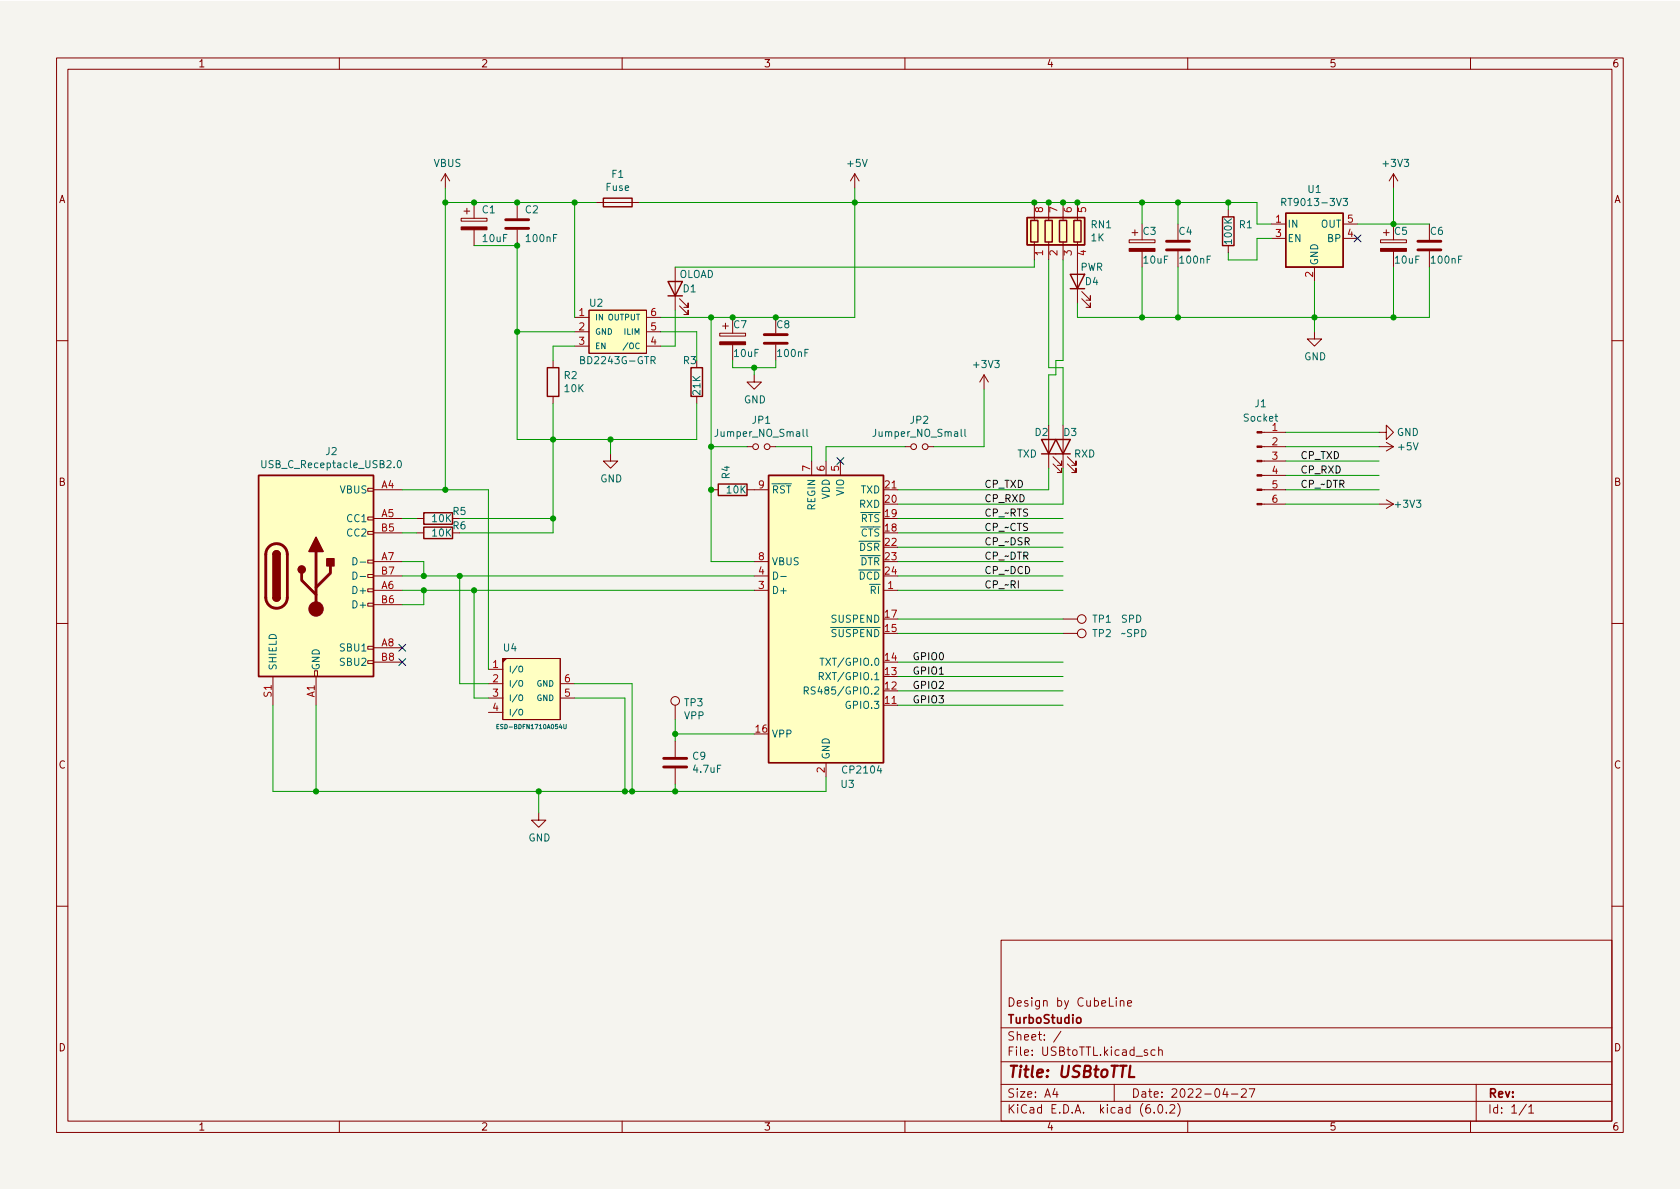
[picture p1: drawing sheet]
<svg xmlns="http://www.w3.org/2000/svg" width="297mm" height="210mm" viewBox="0 0 297 210" stroke-linecap="round" stroke-linejoin="round" font-family="sans-serif">
<path d="M0 .2h297v210.1h-297z" fill="#f5f4ef" stroke="#f5f4ef" stroke-width=".18"/>
<g fill="none" stroke="#840000" stroke-width=".18">
<path d="M10 10.2h277v190.1h-277zM12 12.2h273v186.1h-273zM60 10.2v2M110 10.2v2M160 10.2v2M210 10.2v2M260 10.2v2M78.7 30.7l-.7 1.3M78.7 30.7v2.6M78.7 30.7l.8 1.3M81.5 38.6h4.6v.5h-4.6zM82 37.3h1.1"/>
<path d="M82.5 36.8v1M83.8 35.8v2.8M91.4 35.8v2.8M105.4 35.8h7.6M151.1 30.7l-.7 1.3M151.1 30.7v2.6M151.1 30.7l.8 1.3M182.9 35.8v3.2M185.4 35.8v3.2M188 35.8v3.2M190.5 35.8v3.2M201.9 39.6v2.8"/>
<path d="M208.3 39.6v2.8M217.2 37.1v1.2M224.8 39.6h2.5M237.5 39.6h2.5M246.4 30.7l-.8 1.3M246.4 30.7v2.6M246.4 39.6v2.8M246.4 30.7l.7 1.3M252.7 39.6v2.8M83.8 40.6v2.8M91.4 40.6v2.8M101.6 56.1h2.5"/>
<path d="M101.6 58.7h2.5M104.1 54.9h10.2v7.6h-10.2zM114.3 56.1h2.5M114.3 58.7h2.5M119.4 47.2v7.7M120.1 54.1l1.6 1.5v-.7v.7h-.8M120.1 52.8l1.6 1.6v-.8v.8h-.8M127.3 58.9h4.5v.5h-4.5zM127.8 57.7h1M128.3 57.1v1.1M129.5 56.1v2.8M137.2 56.1v2.8"/>
<path d="M182.9 42.8v3.2M185.4 42.8v3.2M188 42.8v3.2M190.5 42.8v10.8M191.3 52.8l1.5 1.6v-.8v.8h-.8M191.3 51.6l1.5 1.5v-.8v.8h-.8M199.6 42.4h4.6v.5h-4.6zM200.2 41.1h1M200.7 40.6v1.1M201.9 44.4v2.8M208.3 44.4v2.8M217.2 43.4v1.3"/>
<path d="M224.8 42.2h2.5M232.4 58.7v1.2h1.3l-1.3 1.3-1.3-1.3h1.3M232.4 47.2v2.6M237.5 42.2h2.5M244.1 42.4h4.6v.5h-4.6zM244.6 41.1h1M245.1 40.6v1.1M246.4 44.4v2.8M252.7 44.4v2.8M10 60.2h2M97.8 63.7v1.3M97.8 70.1v1.3"/>
<path d="M101.6 61.2h2.5M114.3 61.2h2.5M123.2 70.1v1.3M129.5 61v2.7M132.1 79h1M133.3 66.3v1.3h1.3l-1.3 1.2-1.2-1.2h1.2M136.1 79h1.1M137.2 61v2.7M160 79h1M164.1 79h1M174 66.3l-.8 1.3M174 66.3v2.5"/>
<path d="M174 66.3l.8 1.3M185.4 75.2v7.6M188 75.2v7.6M223.1 79h4.2M223.1 76.4h4.2M243.8 76.4h1.3v-1.2l1.3 1.2-1.3 1.3v-1.3M243.8 79h2.6M245.1 78.2l1.3 .8M246.4 79l-1.3 .8M285 60.2h2M65 99.1h1v.5h-1zM65 94h1v.5h-1z"/>
<path d="M65 91.4h1v.5h-1zM65 86.4h1v.5h-1zM66 86.6h5.1M66 91.7h5.1M66 99.3h5.1M66 94.2h5.1M73.7 91.7h1.2M73.7 94.2h1.2M107.9 80.3v1.2h1.3l-1.3 1.3-1.2-1.3h1.2M125.7 86.6h1.3M132.1 86.6h3.8M133.3 99.3h2.6"/>
<path d="M143.5 81.5v2.6M146 81.5v2.6M148.6 81.5v2.6M156.2 86.6h2.5M186.2 82l1.5 1.6v-.8v.8h-.8M186.2 80.8l1.5 1.5v-.8v.8h-.8M188.7 82l1.5 1.6v-.8v.8h-.7M188.7 80.8l1.5 1.5v-.8v.8h-.7M223.1 86.6h4.2M223.1 89.1h4.2M223.1 84.1h4.2M223.1 81.5h4.2"/>
<path d="M243.8 89.1h2.6M245.1 88.4l1.3 .7M246.4 89.1l-1.3 .8M10 110.2h2M48.3 119.6v5.1M55.6 118.6h.5v1h-.5zM55.9 119.6v5.1M65 116.8h1v.5h-1zM65 114.3h1v.5h-1zM65 106.7h1v.5h-1zM65 104.1h1v.5h-1zM65 101.6h1v.5h-1z"/>
<path d="M66 104.4h5.1M66 114.5h5.1M66 106.9h5.1M66 101.8h5.1M66 117.1h5.1M86.4 118.4h2.5M88.9 116.5h10.2v10.7h-10.2zM133.3 104.4h2.6M133.3 101.8h2.6M156.2 104.4h2.5M188 109.5h2.5M188 112h2.5"/>
<path d="M285 110.2h2M86.4 120.9h2.5M86.4 123.4h2.5M86.4 126h2.5M99.1 120.9h2.5M99.1 123.4h2.5M119.4 124.7v2.5M119.4 131.1v2.8M119.4 135.9v2.8M146 134.9v2.5M156.2 124.7h2.5M95.2 143.8v1.2h1.3l-1.3 1.3-1.2-1.3h1.2"/>
<path d="M10 160.2h2M177 166.3h108v32h-108zM198.1 177.1l.2-.2 .3 .1 .1 .9M198.1 176.9v1M199.4 177.4l.7-.1-.1-.3-.4-.1-.2 .2v.8h.6M285 160.2h2M60 198.3v2M110 198.3v2M160 198.3v2M177 194.8h108M177 191.8h108M177 187.8h108"/>
<path d="M177 181.8h108M186.5 192.5l-.4 1h1M186.9 193v1M187.6 182.4l-1.3 1.9M197 191.8v3M202.9 185.7l-.4-.1-.2 .2 .1 .3 .5 .1v.4h-.6M204.1 196.7v.1M204.2 185.7l-.4-.1-.3 .3v.4l.1 .3h.6M204.9 185.8l.2-.2 .3 .1 .1 .9M204.9 185.1v1.5M204.9 195.4l.2-.1a.81 .81 0 0 1 .6 .7 .81 .81 0 0 1-.3 .8h-.2a.81 .81 0 0 1-.6-.6 .81 .81 0 0 1 .3-.8zM206.2 196.7v.1"/>
<path d="M206.9 195.5l.5-.2 .2 .2 .1 .3-.9 1h.9M208.2 195.1a1.72 1.72 0 0 1 0 2.3M210 198.3v2M216.6 192.5l-.4 1h.9M216.9 193v1M217.7 193.5h1.2M219.5 192.7l.6-.2 .2 .2 .1 .3-1 1h1M220.9 192.5h1l-.7 1.5M260 198.3v2M261 191.8v6.5M269.9 195.3l-1.3 1.9M270.3 195.8l.4-.5v1.5"/>
<path d="M270.3 196.8h.9"/>
<circle cx="133.6" cy="79" r=".51"/>
<circle cx="135.6" cy="79" r=".51"/>
<circle cx="161.5" cy="79" r=".51"/>
<circle cx="163.6" cy="79" r=".51"/>
<circle cx="191.3" cy="112" r=".76"/>
<circle cx="191.3" cy="109.5" r=".76"/>
<circle cx="119.4" cy="123.9" r=".76"/>
</g>
<path d="M199.9 188.5l-.3 2h1" fill="none" stroke="#840000" stroke-width=".4"/>
<path d="M190.4 180.1l.2-.2 .5 .2v.5l-.1 .3h-.4l-.2-.1z" fill="none" stroke="#840000" stroke-width=".3"/>
<g fill="none" stroke="#840000" stroke-width=".25">
<path d="M106.7 35h5.1v1.6h-5.1zM181.6 38.5h10.2v4.8h-10.2zM182.2 39h1.3v3.8h-1.3zM184.8 39h1.3v3.8h-1.3zM187.3 39h1.3v3.8h-1.3zM189.9 39h1.2v3.8h-1.2zM216.2 38.3h2v5.1h-2zM227.3 37.7h10.2v9.5h-10.2zM118.1 49.8h2.5l-1.2 2.5zM118.1 52.3h2.5M189.2 48.5h2.6l-1.3 2.5zM189.2 51h2.6"/>
<path d="M96.8 65h2v5.1h-2zM122.2 65h2v5.1h-2zM184.1 77.7h2.6l-1.3 2.6zM186.7 77.7h2.5l-1.2 2.6zM45.7 84.1h20.3v35.5h-20.3zM48.3 98a.64 .64 0 0 1 .6-.6 .64 .64 0 0 1 .6 .6M74.9 93.2h5.1v2h-5.1zM74.9 90.7h5.1v2h-5.1zM127 85.6h5.1v2h-5.1zM135.9 84.1h20.3v50.8h-20.3zM184.1 80.3h5.1M48.3 105.7a.64 .64 0 0 0 .6 .6 .64 .64 0 0 0 .6-.6"/>
</g>
<g fill="none" stroke="#840000" stroke-width=".51">
<path d="M89.4 38.9h4.1M89.4 40.4h4.1M135.1 59.2h4.1M206.2 44.2h4.1M206.2 42.7h4.1M250.7 44.2h4.1M250.7 42.7h4.1M135.1 60.7h4.1M47.5 96.7a1.91 1.91 0 0 1 2.1-.4 1.91 1.91 0 0 1 1.2 1.7v7.7a1.91 1.91 0 0 1-1.9 1.9 1.91 1.91 0 0 1-1.9-1.9v-7.8l.2-.7zM55.9 97.5v10.2M53.3 101.3v1.3l2.6 2.6M58.4 100.1v1.2l-2.5 2.6"/>
<path d="M117.3 135.6h4.1M117.3 134.1h4.1"/>
</g>
<g fill="#840000" stroke="#840000" stroke-width=".18">
<path d="M81.5 40.1h4.6v.5h-4.6z"/>
<path d="M199.6 43.9h4.6v.5h-4.6z"/>
<path d="M127.3 60.4h4.5v.6h-4.5z"/>
<path d="M244.1 43.9h4.6v.5h-4.6z"/>
<path d="M222.2 89h.9v.3h-.9z"/>
<path d="M222.2 86.5h.9v.2h-.9z"/>
<path d="M222.2 83.9h.9v.3h-.9z"/>
<path d="M222.2 81.4h.9v.3h-.9z"/>
<path d="M222.2 78.9h.9v.2h-.9z"/>
<path d="M222.2 76.3h.9v.3h-.9z"/>
<path d="M88.9 116.5h.6l-.6 .6z"/>
<circle cx="55.9" cy="107.7" r="1.27"/>
</g>
<g fill="#ffffc2" stroke="#ffffc2" stroke-width=".18">
<path d="M45.7 84.1h20.3v35.5h-20.3z"/>
<path d="M181.6 38.5h10.2v4.8h-10.2z"/>
<path d="M104.1 54.9h10.2v7.6h-10.2z"/>
<path d="M227.3 37.7h10.2v9.5h-10.2z"/>
<path d="M88.9 116.5h10.2v10.7h-10.2z"/>
<path d="M135.9 84.1h20.3v50.8h-20.3z"/>
</g>
<g fill="#840000" stroke="#840000" stroke-width=".25">
<path d="M48.3 105.7h1.2a.64 .64 0 0 1-.6 .6 .64 .64 0 0 1-.6-.6z"/>
<path d="M48.3 98h1.2v7.7h-1.2z"/>
<path d="M48.4 97.6a.64 .64 0 0 1 .7-.1 .64 .64 0 0 1 .4 .5h-1.2z"/>
<path d="M55.9 95l1.2 2.5h-2.5z"/>
<path d="M57.8 98.8h1.3v1.3h-1.3z"/>
<circle cx="53.3" cy="100.7" r=".63"/>
</g>
<g fill="none" stroke="#006464" stroke-width=".18">
<path d="M226.6 35.8l.6-.1 .2-.2-.1-.3-.7-.1v1.3M237.5 35.1h.7l-.4 .5 .4 .1v.5l-.2 .2-.5-.2M111 60.6l-.8 1.3M115.1 63.7h.6l.1-.2v-.3l-.7-.1v1.2M115.4 63.7l.4 .6M142.7 75.9v1.1l.1 .2M170.6 75.9v1.1l.2 .2M46.3 81.4v1.1l.2 .2h.3l.2-.2v-1.1M62.4 98.6a.64 .64 0 0 1 .7 .6 .64 .64 0 0 1-.7 .7zM63.7 99.4h.9M70.4 81.6l.1-.2a.68 .68 0 0 1 .5 .7 .68 .68 0 0 1-.5 .6l-.1-.1-.2-.4zM62.4 101.2a.64 .64 0 0 1 .7 .6 .64 .64 0 0 1-.7 .6z"/>
<path d="M63.7 101.9h.9M91.8 117.9l.2-.1a.34 .34 0 0 1 .4 .3v.4a.34 .34 0 0 1-.3 .3 .34 .34 0 0 1-.4-.3zM136.8 101.2a.64 .64 0 0 1 .7 .6 .64 .64 0 0 1-.7 .6zM138 101.9h1M144.9 119.6l.6-.1 .1-.1-.1-.3-.6-.2v1.3M145 116.4h.7M145.2 119.6l.4 .6M145.3 116.4v1.3M152.1 101.2a.64 .64 0 0 1 .8 .6 .64 .64 0 0 1-.8 .6zM154.1 101.3a.6 .6 0 0 0-.8 .4 .6 .6 0 0 0 .6 .7l.2-.1M154.7 101.2a.64 .64 0 0 1 .7 .6 .64 .64 0 0 1-.7 .6zM87.8 128.5h.3"/>
<path d="M88.2 128.1h-.4v.8h.4M91.8 120.5l.2-.2a.34 .34 0 0 1 .4 .4v.3a.34 .34 0 0 1-.3 .4 .34 .34 0 0 1-.4-.4zM91.8 123l.2-.1a.34 .34 0 0 1 .4 .3v.4a.34 .34 0 0 1-.3 .3 .34 .34 0 0 1-.4-.3zM91.8 125.6l.2-.2a.34 .34 0 0 1 .4 .4v.3a.34 .34 0 0 1-.3 .4 .34 .34 0 0 1-.4-.4zM99.7 128.1v.6l.1 .2 .3-.2v-.6M142.2 122.1h.6l.1-.2v-.3l-.7-.1v1.2M142.5 122.1l.4 .6M144.1 121.5h-.4l-.2 .1v.4l.5 .2 .1 .3-.2 .2h-.5"/>
</g>
<g fill="none" stroke="#009600" stroke-width=".18">
<path d="M78.7 35.8h26.7M78.7 33.3v53.3M101.6 35.8v20.3M113 35.8h109.2v3.8h2.6M151.1 33.3v22.8h-34.3M201.9 35.8v3.8M208.3 35.8v3.8M217.2 35.8v1.3M240 39.6h12.7M246.4 33.3v6.3M83.8 43.4h7.6v34.3h31.8v-6.3M91.4 58.7h10.2"/>
<path d="M116.8 58.7h6.4v5M119.4 54.9v6.3h-2.6M125.7 56.1v43.2h7.6M182.9 46v1.2h-63.5M185.4 46v19h2.6v10.2M188 46v17.7h-1.3v2.6h-1.3v8.9M201.9 47.2v8.9M208.3 47.2v8.9M224.8 42.2h-2.6v3.8h-5v-1.3M232.4 49.8v8.9M246.4 47.2v8.9M252.7 47.2v8.9h-62.2v-2.5"/>
<path d="M97.8 71.4v22.8h-16.5M101.6 61.2h-3.8v2.5M107.9 77.7v2.6M125.7 79h6.4M129.5 63.7v1.3h7.7v-1.3M133.3 65v1.3M137.2 79h6.3v2.5M160 79h-14v2.5M174 68.8v10.2h-8.9M227.3 79h16.5M227.3 76.4h16.5M71.1 99.3h3.8v2.5"/>
<path d="M71.1 94.2h2.6M71.1 86.6h15.3v31.8M71.1 91.7h2.6M81.3 91.7h16.5M158.7 94.2h29.3M158.7 99.3h29.3M158.7 91.7h29.3M158.7 96.8h29.3M185.4 82.8v3.8h-26.7M188 82.8v6.3h-29.3M227.3 86.6h16.5M227.3 81.5h16.5"/>
<path d="M227.3 84.1h16.5M227.3 89.1h16.5M71.1 104.4h62.2M71.1 101.8h62.2M74.9 104.4v2.5h-3.8M81.3 101.8v19.1h5.1M83.8 104.4v19h2.6M158.7 104.4h29.3M158.7 101.8h29.3M158.7 109.5h29.3M158.7 112h29.3M158.7 119.6h29.3"/>
<path d="M158.7 117.1h29.3M48.3 124.7v15.2h97.7v-2.5M55.9 124.7v15.2M95.2 139.9v3.9M101.6 120.9h10.2v19M101.6 123.4h8.9v16.5M119.4 127.2v3.9M119.4 138.7v1.2M119.4 129.8h13.9M158.7 122.2h29.3M158.7 124.7h29.3"/>
</g>
<path d="M239.4 41.5l1.2 1.3M240.6 41.5l-1.2 1.3M148 80.9l1.2 1.2M149.2 80.9l-1.2 1.2M70.5 116.5l1.2 1.2M70.5 113.9l1.2 1.3M71.7 116.5l-1.2 1.2M71.7 113.9l-1.2 1.3" fill="none" stroke="#000084" stroke-width=".18"/>
<g fill="#009600" stroke="#009600" stroke-width=".18">
<circle cx="185.4" cy="35.8" r=".46"/>
<circle cx="190.5" cy="35.8" r=".46"/>
<circle cx="188" cy="35.8" r=".46"/>
<circle cx="182.9" cy="35.8" r=".46"/>
<circle cx="129.5" cy="56.1" r=".46"/>
<circle cx="137.2" cy="56.1" r=".46"/>
<circle cx="125.7" cy="56.1" r=".46"/>
<circle cx="133.3" cy="65" r=".46"/>
<circle cx="151.1" cy="35.8" r=".46"/>
<circle cx="78.7" cy="35.8" r=".46"/>
<circle cx="83.8" cy="35.8" r=".46"/>
<circle cx="97.8" cy="91.7" r=".46"/>
<circle cx="78.7" cy="86.6" r=".46"/>
<circle cx="91.4" cy="43.4" r=".46"/>
<circle cx="91.4" cy="58.7" r=".46"/>
<circle cx="91.4" cy="35.8" r=".46"/>
<circle cx="101.6" cy="35.8" r=".46"/>
<circle cx="97.8" cy="77.7" r=".46"/>
<circle cx="74.9" cy="101.8" r=".46"/>
<circle cx="83.8" cy="104.4" r=".46"/>
<circle cx="55.9" cy="139.9" r=".46"/>
<circle cx="74.9" cy="104.4" r=".46"/>
<circle cx="81.3" cy="101.8" r=".46"/>
<circle cx="201.9" cy="35.8" r=".46"/>
<circle cx="208.3" cy="35.8" r=".46"/>
<circle cx="217.2" cy="35.8" r=".46"/>
<circle cx="208.3" cy="56.1" r=".46"/>
<circle cx="201.9" cy="56.1" r=".46"/>
<circle cx="107.9" cy="77.7" r=".46"/>
<circle cx="125.7" cy="79" r=".46"/>
<circle cx="125.7" cy="86.6" r=".46"/>
<circle cx="246.4" cy="39.6" r=".46"/>
<circle cx="232.4" cy="56.1" r=".46"/>
<circle cx="246.4" cy="56.1" r=".46"/>
<circle cx="110.5" cy="139.9" r=".46"/>
<circle cx="111.8" cy="139.9" r=".46"/>
<circle cx="95.2" cy="139.9" r=".46"/>
<circle cx="119.4" cy="129.8" r=".46"/>
<circle cx="119.4" cy="139.9" r=".46"/>
</g>
<text font-size="2.8" fill="#840000" x="178" y="190.6">Title: USBtoTTL</text>
<g font-size="2.1" fill="#840000">
<text x="178" y="178">Design by CubeLine</text>
<text x="178" y="184">Sheet: /</text>
<text x="178" y="181">TurboStudio</text>
<text x="178" y="186.7">File: USBtoTTL.kicad_sch</text>
<text x="178" y="196.9">KiCad E.D.A. kicad (6.0.2)</text>
<text x="178" y="194.1">Size: A4</text>
<text x="200" y="194.1">Date: 2022-04-27</text>
<text x="263" y="194.1">Rev:</text>
<text x="263" y="196.9">Id: 1/1</text>
</g>
<g font-size="1.8" fill="#840000">
<text x="35" y="11.9">1</text>
<text x="85" y="11.9">2</text>
<text x="135" y="11.9">3</text>
<text x="185" y="11.9">4</text>
<text x="235" y="11.9">5</text>
<text x="285" y="11.9">6</text>
<text x="10.3" y="35.9">A</text>
<text x="285.3" y="35.9">A</text>
<text x="10.3" y="85.9">B</text>
<text x="285.3" y="85.9">B</text>
<text x="10.3" y="135.9">C</text>
<text x="285.3" y="135.9">C</text>
<text x="10.3" y="185.9">D</text>
<text x="285.3" y="185.9">D</text>
<text x="35" y="199.9">1</text>
<text x="85" y="199.9">2</text>
<text x="135" y="199.9">3</text>
<text x="185" y="199.9">4</text>
<text x="235" y="199.9">5</text>
<text x="285" y="199.9">6</text>
</g>
<g font-size="1.8" fill="#006464">
<text x="76.7" y="29.5">VBUS</text>
<text x="149.9" y="29.5">+5V</text>
<text x="244.7" y="29.5">+3V3</text>
<text x="107.2" y="33.8">Fuse</text>
<text x="108.2" y="31.4">F1</text>
<text x="231.3" y="34.1">U1</text>
<text x="85.3" y="37.7">C1</text>
<text x="92.9" y="37.7">C2</text>
<text x="193" y="40.4">RN1</text>
<text x="202.1" y="41.5">C3</text>
<text x="208.5" y="41.5">C4</text>
<text x="219.1" y="40.4">R1</text>
<text x="227.4" y="36.4">RT9013-3V3</text>
<text x="227.6" y="40.3">IN</text>
<text x="233.5" y="40.3">OUT</text>
<text x="246.6" y="41.5">C5</text>
<text x="252.9" y="41.5">C6</text>
<text x="85.4" y="42.8">10uF</text>
<text x="93.2" y="42.8">100nF</text>
<text x="191" y="47.9">PWR</text>
<text x="192.9" y="42.7">1K</text>
<text x="202.3" y="46.6">10uF</text>
<text x="208.7" y="46.6">100nF</text>
<text x="217.8" y="43" transform="rotate(-90 217.8 43)">100K</text>
<text x="227.6" y="42.8">EN</text>
<text x="233" y="47" transform="rotate(-90 233 47)">GND</text>
<text x="234.8" y="42.8">BP</text>
<text x="246.7" y="46.6">10uF</text>
<text x="253.2" y="46.6">100nF</text>
<text x="120" y="49.1">OLOAD</text>
<text x="120.8" y="51.7">D1</text>
<text x="191.9" y="50.4">D4</text>
<text x="104.3" y="54.2">U2</text>
<text x="129.7" y="58">C7</text>
<text x="137.3" y="58">C8</text>
<text x="103.1" y="64.4">BD2243G-GTR</text>
<text x="120.8" y="64.4">R3</text>
<text x="129.9" y="63.1">10uF</text>
<text x="137.6" y="63.1">100nF</text>
<text x="172.3" y="65.1">+3V3</text>
<text x="230.6" y="63.7">GND</text>
<text x="99.8" y="67">R2</text>
<text x="99.9" y="69.3">10K</text>
<text x="123.8" y="69.8" transform="rotate(-90 123.8 69.8)">21K</text>
<text x="131.5" y="71.3">GND</text>
<text x="126.8" y="77.2">Jumper_NO_Small</text>
<text x="133" y="74.9">JP1</text>
<text x="154.7" y="77.2">Jumper_NO_Small</text>
<text x="161" y="74.9">JP2</text>
<text x="183" y="77.1">D2</text>
<text x="188.1" y="77.1">D3</text>
<text x="220" y="74.5">Socket</text>
<text x="221.9" y="72">J1</text>
<text x="247" y="77.1">GND</text>
<text x="46.9" y="82.8">USB_C_Receptacle_USB2.0</text>
<text x="57.6" y="80.5">J2</text>
<text x="179.8" y="80.9">TXD</text>
<text x="189.9" y="80.9">RXD</text>
<text x="247.3" y="79.6">+5V</text>
<text x="60.1" y="87.2">VBUS</text>
<text x="106.1" y="85.3">GND</text>
<text x="128.5" y="87.2">10K</text>
<text x="129" y="84.6" transform="rotate(-90 129 84.6)">R4</text>
<text x="136.4" y="87.2">~{RST}</text>
<text x="146.7" y="88.3" transform="rotate(-90 146.7 88.3)">VDD</text>
<text x="149.2" y="87.6" transform="rotate(-90 149.2 87.6)">VIO</text>
<text x="152" y="89.8">RXD</text>
<text x="152.2" y="87.2">TXD</text>
<text x="246.8" y="89.8">+3V3</text>
<text x="61.5" y="92.3">CC1</text>
<text x="61.5" y="94.9">CC2</text>
<text x="76.5" y="94.9">10K</text>
<text x="76.5" y="92.3">10K</text>
<text x="80.1" y="93.6">R6</text>
<text x="80.1" y="91.1">R5</text>
<text x="144.1" y="90.2" transform="rotate(-90 144.1 90.2)">REGIN</text>
<text x="150.8" y="94.9">~{CTS}</text>
<text x="150.8" y="92.3">~{RTS}</text>
<text x="136.4" y="99.9">VBUS</text>
<text x="150.6" y="97.4">~{DSR}</text>
<text x="150.7" y="99.9">~{DTR}</text>
<text x="62.7" y="105">D+</text>
<text x="62.7" y="107.6">D+</text>
<text x="136.4" y="105">D+</text>
<text x="152.6" y="105">~{RI}</text>
<text x="145.8" y="112.6">~{SUSPEND}</text>
<text x="147.2" y="110.1">SUSPEND</text>
<text x="193.2" y="110.1">TP1</text>
<text x="193.2" y="112.6">TP2</text>
<text x="198.3" y="110.1">SPD</text>
<text x="198.7" y="112.6">~SPD</text>
<text x="48.9" y="118.6" transform="rotate(-90 48.9 118.6)">SHIELD</text>
<text x="56.5" y="118.6" transform="rotate(-90 56.5 118.6)">GND</text>
<text x="60.3" y="115.2">SBU1</text>
<text x="60.3" y="117.7">SBU2</text>
<text x="89" y="115.2">U4</text>
<text x="146" y="117.7">TXT/GPIO.0</text>
<text x="121" y="124.9">TP3</text>
<text x="143.9" y="122.8">RS485/GPIO.2</text>
<text x="145.8" y="120.3">RXT/GPIO.1</text>
<text x="149.8" y="125.3">GPIO.3</text>
<text x="121" y="127.2">VPP</text>
<text x="136.4" y="130.4">VPP</text>
<text x="122.5" y="134.3">C9</text>
<text x="122.7" y="136.6">4.7uF</text>
<text x="146.7" y="134.4" transform="rotate(-90 146.7 134.4)">GND</text>
<text x="149.2" y="136.8">CP2104</text>
<text x="148.7" y="139.3">U3</text>
<text x="93.4" y="148.8">GND</text>
</g>
<g font-size="1.8" fill="#a90000">
<text x="184.4" y="37.6" transform="rotate(-90 184.4 37.6)">8</text>
<text x="186.9" y="37.6" transform="rotate(-90 186.9 37.6)">7</text>
<text x="189.5" y="37.6" transform="rotate(-90 189.5 37.6)">6</text>
<text x="192" y="37.6" transform="rotate(-90 192 37.6)">5</text>
<text x="225.6" y="39.4">1</text>
<text x="225.6" y="41.9">3</text>
<text x="238.3" y="41.9">4</text>
<text x="238.3" y="39.4">5</text>
<text x="184.4" y="45.2" transform="rotate(-90 184.4 45.2)">1</text>
<text x="186.9" y="45.2" transform="rotate(-90 186.9 45.2)">2</text>
<text x="189.5" y="45.2" transform="rotate(-90 189.5 45.2)">3</text>
<text x="192" y="45.2" transform="rotate(-90 192 45.2)">4</text>
<text x="232.2" y="49" transform="rotate(-90 232.2 49)">2</text>
<text x="102.4" y="55.9">1</text>
<text x="102.4" y="58.4">2</text>
<text x="115.1" y="58.4">5</text>
<text x="115.1" y="55.9">6</text>
<text x="102.4" y="61">3</text>
<text x="115.1" y="61">4</text>
<text x="224.9" y="76.2">1</text>
<text x="143.3" y="83.3" transform="rotate(-90 143.3 83.3)">7</text>
<text x="145.8" y="83.3" transform="rotate(-90 145.8 83.3)">6</text>
<text x="148.3" y="83.3" transform="rotate(-90 148.3 83.3)">5</text>
<text x="224.9" y="78.7">2</text>
<text x="224.9" y="81.3">3</text>
<text x="224.9" y="83.8">4</text>
<text x="67.4" y="86.4">A4</text>
<text x="134.1" y="86.4">9</text>
<text x="156.5" y="88.9">20</text>
<text x="156.5" y="86.4">21</text>
<text x="224.9" y="86.4">5</text>
<text x="224.9" y="88.9">6</text>
<text x="67.4" y="91.4">A5</text>
<text x="67.4" y="94">B5</text>
<text x="156.5" y="94">18</text>
<text x="156.5" y="91.4">19</text>
<text x="67.4" y="99.1">A7</text>
<text x="67.4" y="101.6">B7</text>
<text x="134.1" y="101.6">4</text>
<text x="134.1" y="99.1">8</text>
<text x="156.5" y="96.5">22</text>
<text x="156.5" y="99.1">23</text>
<text x="156.5" y="101.6">24</text>
<text x="67.4" y="104.1">A6</text>
<text x="67.4" y="106.7">B6</text>
<text x="134.1" y="104.1">3</text>
<text x="157" y="104.1">1</text>
<text x="156.5" y="111.8">15</text>
<text x="156.5" y="109.2">17</text>
<text x="67.4" y="114.3">A8</text>
<text x="67.4" y="116.8">B8</text>
<text x="87.1" y="118.1">1</text>
<text x="156.5" y="119.4">13</text>
<text x="156.5" y="116.8">14</text>
<text x="48" y="123.2" transform="rotate(-90 48 123.2)">S1</text>
<text x="55.6" y="123.3" transform="rotate(-90 55.6 123.3)">A1</text>
<text x="87.1" y="120.6">2</text>
<text x="87.1" y="123.2">3</text>
<text x="87.1" y="125.7">4</text>
<text x="99.8" y="123.2">5</text>
<text x="99.8" y="120.6">6</text>
<text x="156.5" y="124.5">11</text>
<text x="156.5" y="121.9">12</text>
<text x="133.6" y="129.5">16</text>
<text x="145.8" y="136.6" transform="rotate(-90 145.8 136.6)">2</text>
</g>
<g font-size="1.8" fill="#0f0f0f">
<text x="229.9" y="83.7">CP_RXD</text>
<text x="229.9" y="81.2">CP_TXD</text>
<text x="174" y="88.8">CP_RXD</text>
<text x="174" y="86.3">CP_TXD</text>
<text x="229.9" y="86.3">CP_~DTR</text>
<text x="174" y="93.9">CP_~CTS</text>
<text x="174" y="91.3">CP_~RTS</text>
<text x="174" y="101.5">CP_~DCD</text>
<text x="174" y="99">CP_~DTR</text>
<text x="174" y="96.4">CP_~DSR</text>
<text x="174" y="104">CP_~RI</text>
<text x="161.3" y="116.7">GPIO0</text>
<text x="161.3" y="119.3">GPIO1</text>
<text x="161.3" y="124.4">GPIO3</text>
<text x="161.3" y="121.8">GPIO2</text>
</g>
<g font-size="1.4" fill="#006464">
<text x="105.2" y="56.6">IN OUTPUT</text>
<text x="105.2" y="59.2">GND</text>
<text x="110.5" y="59.2">ILIM</text>
<text x="105.2" y="61.7">EN</text>
<text x="110.8" y="61.7">/OC</text>
<text x="89.9" y="118.9">I/O</text>
<text x="89.9" y="121.4">I/O</text>
<text x="89.9" y="123.9">I/O</text>
<text x="94.9" y="123.9">GND</text>
<text x="94.9" y="121.4">GND</text>
<text x="89.9" y="126.5">I/O</text>
</g>
<text font-size="1.1" fill="#006464" x="88.4" y="128.9">ESD-BDFN1710A054U</text>
</svg>
